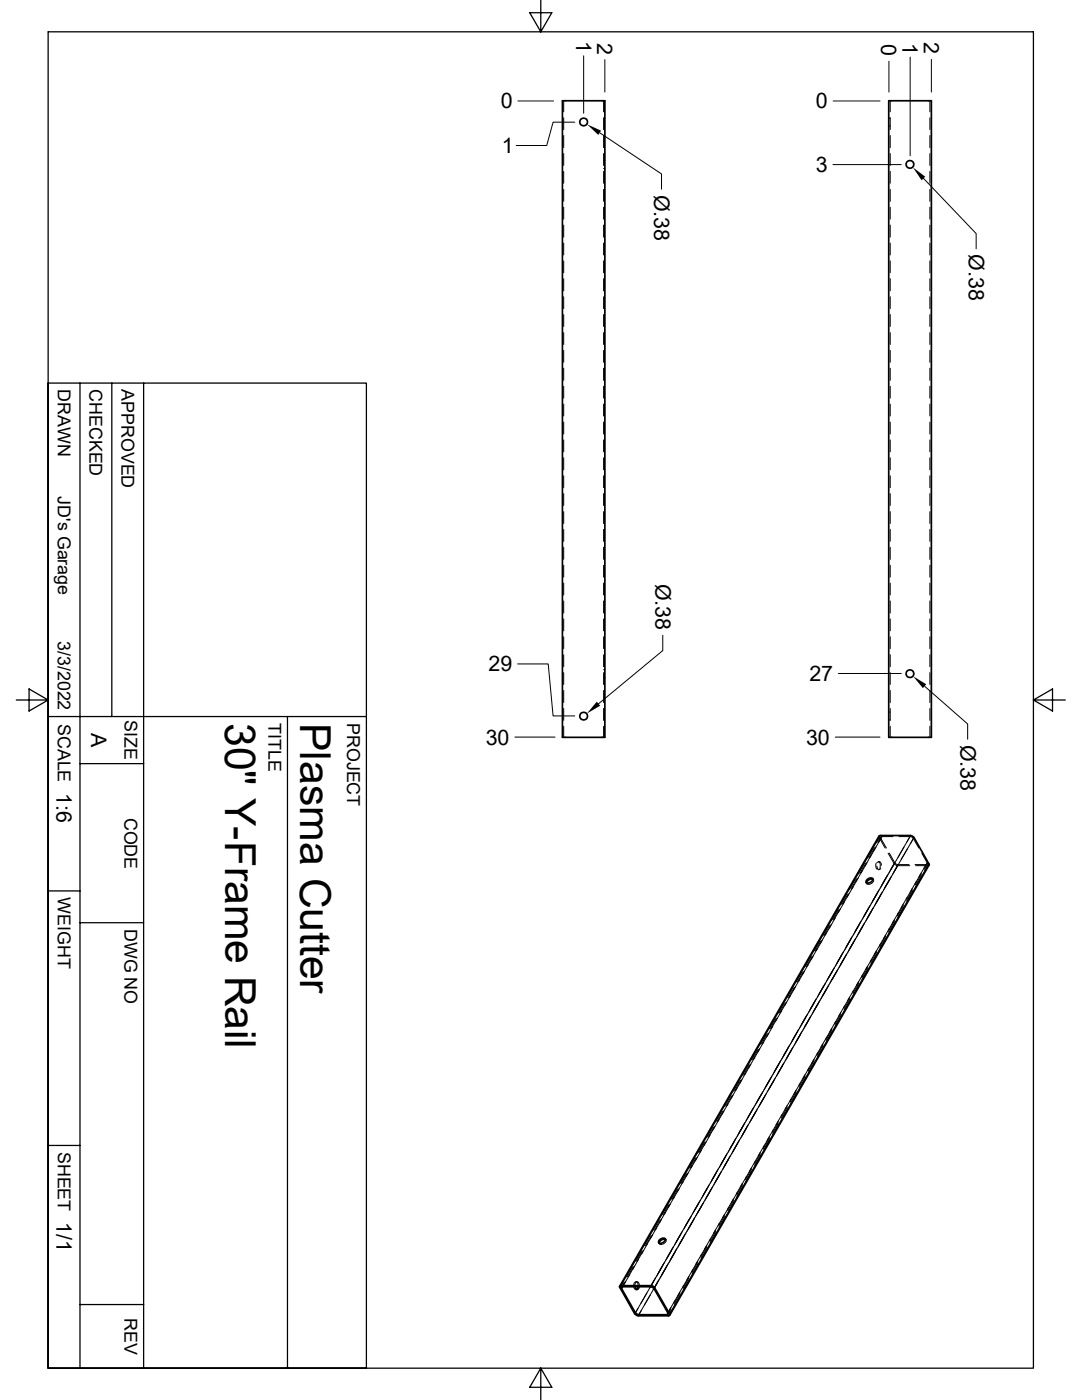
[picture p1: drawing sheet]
<svg xmlns="http://www.w3.org/2000/svg" width="216mm" height="279mm" viewBox="0 0 216 279" stroke-linecap="round" stroke-linejoin="round" font-family="sans-serif">
<g fill="none" stroke="#000" stroke-width=".34">
<path d="M112.2 20.1h8.5v127.1h-8.5zM177.3 20.1h8.5v127.1h-8.5zM173 175.6l.6-.4 .6 .1a.91 .91 0 0 1-1.4 .8zM174.2 175.5a.97 .97 0 0 0-1.3 .7M175.4 166.9l-51.7 89.8M175.6 166.8h6.1l.6 .3M175.7 166.8l-.3 .1M182.4 167.1l3 5.5-51.8 89.9M126.7 256.8l.2 .4 .2 .1 .3-.1 .2-.4M127.3 256.8l-.3 .5M129.9 256.6h-6.1l-.2 .2 3.1 5.4M130 256.6l.6 .3 3 5.3"/>
<path d="M130.5 257.2l-.7-.4h-5.7l-.1 .2 2.8 5 .3 .3 .4 .1h5.6M130.5 257.2l2.8 4.9-.1 .2-.2 .1M131.6 247.5l.6-.4 .6 .1a.91 .91 0 0 1-1.4 .8zM132.8 247.4a.97 .97 0 0 0-1.3 .7M126.7 262.2l.6 .4h6.1M133.6 262.2v.2l-.3 .2"/>
<circle cx="116.5" cy="24.3" r=".77"/>
<circle cx="181.6" cy="32.8" r=".77"/>
<circle cx="181.6" cy="134.4" r=".77"/>
<circle cx="116.5" cy="142.9" r=".77"/>
</g>
<g fill="none" stroke="#000" stroke-width=".2">
<path d="M116.5 11.1v11.5M120.7 11.9v6.5M177.4 12.2v6.2M181.6 11.4v19.7M185.8 11.9v6.5M103.3 20.2h7.1M112.5 20.1v2.2M112.5 23.5v2.4M112.5 27.1v2.4M112.5 30.6v2.4M112.5 34.2v2.4M112.5 37.8v2.4"/>
<path d="M114.7 24.4h-4.3l-1.3 4.6h-6.1M119.7 26.5l12.3 8.2v3.1M120.4 33.6h.3M120.4 32h.3M120.4 20.1v2.2M120.4 23.5v2.4M120.4 27.1v2.4M120.4 30.6v2.4M120.4 34.2v2.4M120.4 37.8v2.4M166.2 32.9h13.6M166.2 20.2h9.4"/>
<path d="M177.3 23.6h.3M177.3 25.1h.3M177.6 20.1v2.2M177.6 23.5v2.4M177.6 27.1v2.4M177.6 30.6v2.4M177.6 34.2v2.4M177.6 37.8v2.4M184.3 35.6l10.5 11v3.1M185.5 20.1v2.2M185.5 23.5v2.4M185.5 27.1v2.4"/>
<path d="M185.5 30.6v2.4M185.5 34.2v2.4M185.5 37.8v2.4M112.5 41.4v2.3M112.5 44.9v2.4M112.5 48.5v2.4M112.5 52.1v2.3M112.5 55.6v2.4M112.5 59.2v2.4M120.4 41.4v2.3M120.4 44.9v2.4M120.4 48.5v2.4"/>
<path d="M120.4 52.1v2.3M120.4 55.6v2.4M120.4 59.2v2.4M177.6 41.4v2.3M177.6 44.9v2.4M177.6 48.5v2.4M177.6 52.1v2.3M177.6 55.6v2.4M177.6 59.2v2.4M185.5 41.4v2.3M185.5 44.9v2.4M185.5 48.5v2.4"/>
<path d="M185.5 52.1v2.3M185.5 55.6v2.4M185.5 59.2v2.4M112.5 62.8v2.4M112.5 66.4v2.3M112.5 69.9v2.4M112.5 73.5v2.4M112.5 77.1v2.4M120.4 62.8v2.4M120.4 66.4v2.3M120.4 69.9v2.4M120.4 73.5v2.4"/>
<path d="M120.4 77.1v2.4M177.6 62.8v2.4M177.6 66.4v2.3M177.6 69.9v2.4M177.6 73.5v2.4M177.6 77.1v2.4M185.5 62.8v2.4M185.5 66.4v2.3M185.5 69.9v2.4M185.5 73.5v2.4M185.5 77.1v2.4M112.5 80.6v2.4"/>
<path d="M112.5 84.2v2.4M112.5 87.8v2.4M112.5 91.4v2.4M112.5 95v2.3M112.5 98.5v2.4M120.4 80.6v2.4M120.4 84.2v2.4M120.4 87.8v2.4M120.4 91.4v2.4M120.4 95v2.3M120.4 98.5v2.4M177.6 80.6v2.4"/>
<path d="M177.6 84.2v2.4M177.6 87.8v2.4M177.6 91.4v2.4M177.6 95v2.3M177.6 98.5v2.4M185.5 80.6v2.4M185.5 84.2v2.4M185.5 87.8v2.4M185.5 91.4v2.4M185.5 95v2.3M185.5 98.5v2.4M112.5 102.1v2.4"/>
<path d="M112.5 105.7v2.3M112.5 109.2v2.4M112.5 112.8v2.4M112.5 116.4v2.3M112.5 119.9v2.4M120.4 102.1v2.4M120.4 105.7v2.3M120.4 109.2v2.4M120.4 112.8v2.4M120.4 116.4v2.3M120.4 119.9v2.4M177.6 102.1v2.4"/>
<path d="M177.6 105.7v2.3M177.6 109.2v2.4M177.6 112.8v2.4M177.6 116.4v2.3M177.6 119.9v2.4M185.5 102.1v2.4M185.5 105.7v2.3M185.5 109.2v2.4M185.5 112.8v2.4M185.5 116.4v2.3M185.5 119.9v2.4M103.3 132.5h6.1l1 10.4h4.3"/>
<path d="M112.5 123.5v2.4M112.5 127.1v2.4M112.5 130.7v2.4M112.5 134.2v2.4M112.5 137.8v2.4M120.4 135.2h.3M120.4 133.6h.3M120.4 123.5v2.4M120.4 127.1v2.4M120.4 130.7v2.4M120.4 134.2v2.4M120.4 137.8v2.4"/>
<path d="M132.2 126.8v3l-12.8 10.7M167.3 134.4h12.5M177.6 123.5v2.4M177.6 127.1v2.4M177.6 130.7v2.4M177.6 134.2v2.4M177.6 137.8v2.4M184.5 136.9l8.6 7.6v3M185.5 123.5v2.4M185.5 127.1v2.4M185.5 130.7v2.4M185.5 134.2v2.4"/>
<path d="M185.5 137.8v2.4M102.7 147.1h8M112.5 141.4v2.4M112.5 144.9v2.3M120.4 141.4v2.4M120.4 144.9v2.3M166.7 147.1h8.9M177.3 142.1h.3M177.3 143.7h.3M177.6 141.4v2.4M177.6 144.9v2.3M185.5 141.4v2.4"/>
<path d="M185.5 144.9v2.3M168.9 178.5l-1.2 2.1M169.2 178.4l-1.2 2.1M170.2 177l-3.7 6.5M170.6 175.4l-1.1 2.1M171 175.3l-1.2 2.1M172 173.9l-1.9 3.4M172.4 172.3l-1.2 2.1M172.8 172.3l-1.2 2M172.8 176.1l.1 .2M174.2 175.3l.1 .3M174.2 175.5a.75 .75 0 0 1-.8 1l-.5-.1v-.2"/>
<path d="M174.2 169.2l-1.2 2.1M174.5 169.2l-1.1 2M174.8 169l-3 5.2M174.9 172.2l-.1 .8 .2 .4M175 172.8v.1a.45 .45 0 0 0 .1 .5 .45 .45 0 0 0 .6 0v-.1M175 178.4l-1.2 2M175.1 172.2a.43 .43 0 0 1 .6-.2 .43 .43 0 0 1 .2 .6v.1M175.2 172h.2M175.2 173.6h.2M175.4 166.9v.2M175.4 167.1l-.6 1.1M175.4 167.1l1.2 2.1"/>
<path d="M175.4 172l.2 .5-.1 .8M175.4 177.5l-1.3 2.4M175.6 166.8l-51.7 89.8M175.7 178.7l-1.2 2.1M175.7 167.1l-.6 1M175.8 167.3l1.1 1.9M175.8 167.3l-1.4 2.5M176 167l-.6 1M176 167h2.2M176 167l-.3 .1 .1 .2M176.1 177.9l-1.3 2.4M177.2 174.5l-1.6 2.8"/>
<path d="M177.2 170.3l1.2 2.1M177.5 170.3l1 1.9M177.5 175.6l-1.2 2.1M177.8 175.1l-1.3 2.1M177.9 174.8l-1.2 2.1M178.4 172.4l-.6 1M178.4 172.4l.7 .4M178.5 172.2l.7 .4M178.5 172.2l-.8 1.5M178.6 172.1l-1.2 2.1M179.1 172.8l-.6 1M179.1 172.8h2.4"/>
<path d="M179.2 172.6h2.2M179.2 172.6l-.8 1.5M179.2 172.5l-1.1 2.1M179.4 167h2.2M180.4 169l-1.2 2.1M181.1 169.4l-1.3 2.1M181.6 167l.5 .1 .1 .2M181.6 167l-.6 1M181.7 166.8l-51.8 89.8M182.1 177.6l-1.2 2.1M182.2 177.9l-1.2 2.1M182.2 167.3l-.5 1.1"/>
<path d="M182.2 167.3l1.1 1.9M182.4 167.1l-51.8 89.9M182.6 172.6h2.2M182.7 172.8h2.4M182.8 176l-3.7 6.5M183.8 174.2l-1.2 2.1M183.9 174.5l-1.2 2.1M183.9 174.8l-1.1 2.1M183.9 170.3l1.1 1.9M184.8 172.6l-1.4 2.4M185 172.2l-.6 1M185 172.2v.3l-.2 .1"/>
<path d="M185 172.4l-.6 1.1M185.1 172.8l-.6 1M185.3 172.4l-51.7 89.8M185.4 172.6l-.3 .2M157 200l-1.3 2.1M157.7 198.7l-1.2 2M158.2 197.1l-1.2 2.1M158.5 197l-1.2 2.1M160 194l-1.3 2.1M160.3 193.9l-1.2 2.1M161.8 190.9l-1.2 2.1M162.1 190.8l-1.2 2.1"/>
<path d="M162.9 199.2l-1.6 2.9M163.1 189.4l-5.5 9.6M163.5 187.8l-1.2 2.1M163.6 199.6l-1.3 2.4M163.8 187.7l-1.2 2.1M164.3 196.9l-1.2 2.1M164.8 196.1l-1.4 2.4M165.3 196.8l-1.5 2.5M165.3 184.7l-1.2 2.1M165.4 196.5l-1.2 2.1M165.6 184.7l-1.2 2M165.9 184.5l-3 5.2"/>
<path d="M166.1 193.8l-1.2 2.1M166.4 193.3l-1.2 2.1M166.5 193l-1.1 2.1M166.7 183.2l-1.2 2.1M166.8 194.2l-1.2 2.1M167 193.7l-1.1 2M167.1 181.6l-1.2 2.1M167.2 193.4l-1.2 2.1M167.4 181.5l-1.2 2.1M167.9 190.7l-1.2 2.1M168.3 189.9l-1.3 2.4M168.8 190.6l-1.4 2.6"/>
<path d="M169 190.3l-1.2 2.1M169.6 199.3l-1.2 2.1M169.7 199.6l-1.2 2.1M169.7 187.6l-1.2 2.1M170.1 186.8l-1.4 2.4M170.3 188l-1.1 2.1M170.6 187.5l-1.2 2.1M170.8 187.2l-1.2 2.1M171.3 195.9l-2.9 5.2M171.4 196.2l-1.2 2M171.4 196.5l-1.1 2.1M171.9 183.7l-1.6 2.9"/>
<path d="M172.1 184.9l-1.2 2.1M172.1 194.6l-1.2 2M172.6 184.1l-1.4 2.4M173.1 192.8l-1.2 2.1M173.1 193.1l-1.1 2.1M173.2 193.4l-1.2 2.1M173.2 181.4l-1.2 2.1M173.7 180.6l-1.4 2.4M174.3 181l-1.6 2.9M174.9 190l-1.2 2.1M175 190.3l-1.2 2.1M175.7 188.4l-3 5.1"/>
<path d="M176.7 186.9l-1.2 2.1M176.7 186.6l-1.2 2.1M176.8 187.2l-1.2 2.1M177.5 185.3l-1.2 2.1M178.5 183.8l-1.2 2.1M178.6 184.1l-1.2 2.1M179.2 182.2l-1.9 3.4M180.3 180.7l-1.2 2.1M180.3 181l-1.1 2.1M145.7 218.8l-1.2 2.1M146 218.7l-1.2 2.1M147.5 215.7l-1.2 2.1"/>
<path d="M147.8 215.6l-1.2 2.1M148.8 214.1l-3.7 6.5M149.3 212.6l-1.2 2M149.6 212.5l-1.2 2.1M149.8 212.4l-1.2 2.1M150.6 211l-1.2 2.1M151 209.5l-1.1 2M151.3 209.4l-1.1 2.1M151.6 209.3l-1.2 2.1M151.8 218.6l-1.2 2M152.3 217.8l-1.4 2.3M152.4 207.9l-1.2 2.1"/>
<path d="M152.8 218.5l-1.5 2.5M152.8 206.4l-1.2 2M153 218.2l-1.3 2.1M153.1 206.3l-1.2 2.1M153.4 206.2l-1.2 2.1M153.6 215.5l-1.2 2.1M154.1 214.7l-1.4 2.3M154.2 204.9l-1.2 2M154.3 215.9l-1.2 2M154.6 215.4l-1.2 2M154.6 203.3l-1.2 2.1M154.7 215.1l-1.2 2.1"/>
<path d="M154.9 203.2l-1.2 2.1M155.2 203.1l-1.2 2M155.4 212.4l-1.2 2.1M155.8 211.6l-1.3 2.4M156 201.8l-1.2 2M156.1 212.8l-1.2 2M156.3 212.3l-1.1 2M156.4 200.2l-1.2 2.1M156.5 212l-1.2 2M156.7 200.1l-1.2 2.1M157.6 208.5l-1.6 2.9M157.9 209.7l-1.2 2.1"/>
<path d="M157.9 219.3l-1.3 2.1M158.1 209.2l-1.2 2M158.3 208.9l-1.2 2M158.8 217.6l-1.2 2.1M158.9 217.9l-1.2 2M159 218.2l-1.2 2.1M159 206.2l-1.2 2.1M159.4 205.4l-1.4 2.4M160.1 205.8l-1.6 2.9M160.7 214.8l-1.2 2M160.7 215.1l-1.1 2.1M160.7 203.1l-1.1 2"/>
<path d="M161.2 202.3l-1.4 2.4M161.4 203.5l-1.2 2.1M161.4 213.1l-2.9 5.2M161.8 202.7l-1.3 2.4M162.4 211.7l-1.2 2M162.4 211.4l-1.2 2.1M162.5 212l-1.2 2M163.2 200.4l-1.2 2M163.2 210.1l-1.2 2M164.2 208.6l-1.2 2.1M164.2 208.3l-1.2 2.1M164.3 208.9l-1.2 2"/>
<path d="M166 205.5l-1.2 2.1M166.1 205.8l-1.2 2.1M166.8 203.9l-3 5.1M167.8 202.4l-1.2 2.1M167.9 202.7l-1.2 2.1M168.5 200.7l-1.9 3.5M135 237.4l-1.2 2M135.3 237.3l-1.2 2.1M136.3 235.8l-5.5 9.6M136.8 234.3l-1.2 2M137.1 234.2l-1.2 2M138.6 231.1l-1.2 2.1"/>
<path d="M138.9 231.1l-1.2 2M139.1 231l-3 5.1M139.6 239.8l-1.2 2M139.8 239.5l-1.2 2M140.3 228l-1.2 2.1M140.5 239.9l-1.2 2M140.6 228l-1.2 2M141.1 237.2l-1.1 2M141.6 236.4l-1.4 2.3M141.7 226.5l-3 5.2M142.1 237.1l-1.2 2M142.1 225l-1.2 2"/>
<path d="M142.2 236.8l-1.6 2.8M142.5 224.9l-1.3 2M143.3 233.3l-1.6 2.8M143.5 223.4l-2 3.4M143.6 234.4l-1.2 2.1M143.8 233.9l-1.1 2.1M143.9 221.9l-1.2 2M144 233.7l-1.2 2M144.2 221.8l-1.2 2.1M144.5 221.7l-1.2 2M144.7 231l-1.2 2M145.1 230.2l-1.3 2.3"/>
<path d="M145.2 220.3l-1.1 2.1M145.8 230.5l-1.6 2.9M146.4 239.6l-1.2 2M146.5 239.9l-1.2 2M146.5 227.9l-1.2 2.1M146.9 227.1l-1.4 2.3M147.6 227.5l-1.6 2.8M148.2 236.4l-1.2 2.1M148.3 236.8l-1.2 2M148.3 224.8l-1.2 2M148.7 224l-1.4 2.4M148.9 225.2l-1.2 2"/>
<path d="M148.9 234.8l-4.7 8.3M149.4 224.4l-1.4 2.3M149.9 233.3l-1.1 2.1M150 233.7l-1.2 2M150.5 220.9l-1.7 2.8M150.7 222.1l-1.2 2M150.7 231.7l-1.9 3.5M151 221.6l-1.2 2M151.1 221.3l-1.2 2.1M151.7 230.3l-1.2 2M151.8 230.5l-1.2 2.1M153.5 226.9l-3 5.1"/>
<path d="M153.5 227.2l-1.2 2M153.6 227.5l-1.2 2M154.3 225.6l-1.2 2M155.3 223.8l-1.2 2M155.3 224.1l-1.2 2M155.4 224.4l-1.2 2M156 222.4l-1.1 2.1M157.1 220.7l-1.2 2.1M157.1 221l-1.2 2.1M157.2 221.3l-1.2 2.1M124.3 255.9l-.6 1.1M124.6 255.9l-.6 1"/>
<path d="M124.8 255.7l-.6 1.1M125.6 254.4l-1.6 2.8M126.1 252.8l-1.2 2.1M126.4 252.8l-1.2 2M126.6 252.6l-1.2 2.1M126.7 256.8v-.3a.47 .47 0 0 1 .1-.6 .47 .47 0 0 1 .6 .1l.2 .8M126.9 255.8h.2M126.9 257.4h.2M127.3 256.8v-.3a.49 .49 0 0 0-.4-.7 .49 .49 0 0 0-.5 .7 .64 .64 0 0 0 .6 .8M127.4 251.3l-1.2 2.1M127.8 249.7l-1.1 2.1M128.1 249.6l-1.1 2.1"/>
<path d="M128.4 249.6l-1.2 2M129.1 258.1l-1.2 2M129.2 248.2l-1.2 2.1M129.6 246.6l-1.2 2.1M129.8 258.4l-1.2 2.1M130 246.5l-1.2 2.1M130.2 246.5l-1.2 2M130.4 255.7l-.6 1.1M130.7 255.2l-3.9 6.8M130.9 254.9l-1.2 2.1M131 245.1l-1.2 2M131.1 256.1l-.6 1.1"/>
<path d="M131.4 255.6l-3.9 6.8M131.4 243.5l-1.2 2.1M131.4 248l.1 .2M131.5 255.4l-1.2 2M131.7 243.5l-1.1 2M132.2 252.6l-1.2 2.1M132.6 251.8l-1.3 2.4M132.8 247.2l.1 .2M132.8 247.3a.82 .82 0 0 1-.2 .8 .82 .82 0 0 1-.9 .2l-.2-.2M133.2 240.5l-1.2 2M133.3 252.2l-1.6 2.9M133.5 240.4l-1.2 2"/>
<path d="M134 249.6l-1.2 2M134.4 248.8l-1.3 2.3M134.7 249.9l-1.2 2.1M134.7 259.6l-1.6 2.8M135.1 249.1l-1.4 2.4M135.7 258.1l-1.2 2.1M135.7 257.9l-1.2 2M135.8 258.4l-1.2 2.1M135.8 246.5l-1.2 2M136.2 245.7l-1.4 2.3M136.4 246.8l-1.1 2.1M136.9 246l-1.4 2.4"/>
<path d="M137.5 255l-1.2 2.1M137.5 255.4l-1.1 2M137.5 243.3l-1.1 2.1M138 242.6l-1.4 2.3M138.2 243.8l-1.2 2M138.2 253.4l-2.9 5.2M138.5 243.2l-1.2 2.1M138.6 243l-1.1 2M139.2 251.9l-1.2 2.1M139.3 252.2l-1.2 2.1M139.4 240.2l-1.3 2.1M140.3 240.2l-1.5 2.5"/>
<path d="M141 248.6l-3 5.1M141.1 248.8l-1.3 2.1M141.1 249.1l-1.2 2.1M141.8 247.2l-1.2 2.1M142.8 245.7l-1.2 2.1M142.9 246l-1.2 2.1M144.6 242.4l-3 5.1M144.6 242.7l-1.2 2M144.7 243l-1.2 2M127.3 261.2l-.6 1M128 261.5l-.7 1.1M133.9 260.9l-.6 1.1"/>
<path d="M133.9 261.2l-.6 1.1M134 261.5l-.6 1.1"/>
</g>
<g fill="none" stroke="#000" stroke-width=".25">
<path d="M9.6 6.4h196.6v266.6h-196.6zM107.9 0v6.4l2.2-3.9h-4.4l2.2 3.9M9.6 76.5h63.5v196.5h-63.5zM16 76.5v196.5M22.3 76.5v66.5M28.7 76.5v196.5M3.3 139.7h6.3l-3.8 2.2v-4.4l3.8 2.2M206.2 139.7l3.8-2.2v4.4l-3.8-2.2h6.4M9.6 143h63.5M16 152.4h12.7M57.4 143v130M9.6 177.8h6.4"/>
<path d="M16 184.1h12.7M9.6 228.6h6.4M16 260.3h12.7M107.9 273l-2.2 3.9h4.4l-2.2-3.9v6.4"/>
</g>
<path d="M117.1 24.8l2.8 1.3-.5 .8zM182.2 33.4l2.4 1.9-.7 .7zM182.2 135l2.6 1.6-.7 .7zM119.1 140l.7 .8-2.7 1.6z" fill="#000"/>
<g font-size="8.5">
<text x="44.9" y="144.3" transform="rotate(90 44.9 144.3)">30&quot; Y-Frame Rail</text>
<text x="59.9" y="144.3" transform="rotate(90 59.9 144.3)">Plasma Cutter</text>
</g>
<g font-size="4.3">
<text x="114.9" y="8.3" transform="rotate(90 114.9 8.3)">1</text>
<text x="119.2" y="8.5" transform="rotate(90 119.2 8.5)">2</text>
<text x="175.9" y="8.8" transform="rotate(90 175.9 8.8)">0</text>
<text x="180.1" y="8.6" transform="rotate(90 180.1 8.6)">1</text>
<text x="184.3" y="8.5" transform="rotate(90 184.3 8.5)">2</text>
<text x="99.9" y="21.6">0</text>
<text x="162.8" y="21.6">0</text>
<text x="100.1" y="30.6">1</text>
<text x="162.8" y="34.3">3</text>
<text x="130.6" y="38.9" transform="rotate(90 130.6 38.9)">Ø.38</text>
<text x="193.3" y="50.7" transform="rotate(90 193.3 50.7)">Ø.38</text>
<text x="130.8" y="116.5" transform="rotate(90 130.8 116.5)">Ø.38</text>
<text x="97.5" y="134">29</text>
<text x="161.5" y="135.9">27</text>
<text x="18.2" y="146.3" transform="rotate(90 18.2 146.3)">A</text>
<text x="96.9" y="148.6">30</text>
<text x="160.9" y="148.6">30</text>
<text x="191.6" y="148.6" transform="rotate(90 191.6 148.6)">Ø.38</text>
<text x="11.3" y="158.2" transform="rotate(90 11.3 158.2)">1:6</text>
<text x="11.3" y="243.8" transform="rotate(90 11.3 243.8)">1/1</text>
</g>
<g font-size="3.6">
<text x="11.5" y="77.7" transform="rotate(90 11.5 77.7)">DRAWN</text>
<text x="17.9" y="77.7" transform="rotate(90 17.9 77.7)">CHECKED</text>
<text x="24.2" y="77.7" transform="rotate(90 24.2 77.7)">APPROVED</text>
<text x="11.5" y="99" transform="rotate(90 11.5 99)">JD's Garage</text>
<text x="11.5" y="127.9" transform="rotate(90 11.5 127.9)">3/3/2022</text>
<text x="24.9" y="143.8" transform="rotate(90 24.9 143.8)">SIZE</text>
<text x="11.5" y="144.5" transform="rotate(90 11.5 144.5)">SCALE</text>
<text x="53.6" y="144.3" transform="rotate(90 53.6 144.3)">TITLE</text>
<text x="69.3" y="144.3" transform="rotate(90 69.3 144.3)">PROJECT</text>
<text x="24.9" y="163.2" transform="rotate(90 24.9 163.2)">CODE</text>
<text x="11.5" y="179.1" transform="rotate(90 11.5 179.1)">WEIGHT</text>
<text x="24.9" y="185.4" transform="rotate(90 24.9 185.4)">DWG NO</text>
<text x="11.5" y="229.9" transform="rotate(90 11.5 229.9)">SHEET</text>
<text x="24.9" y="263" transform="rotate(90 24.9 263)">REV</text>
</g>
</svg>
